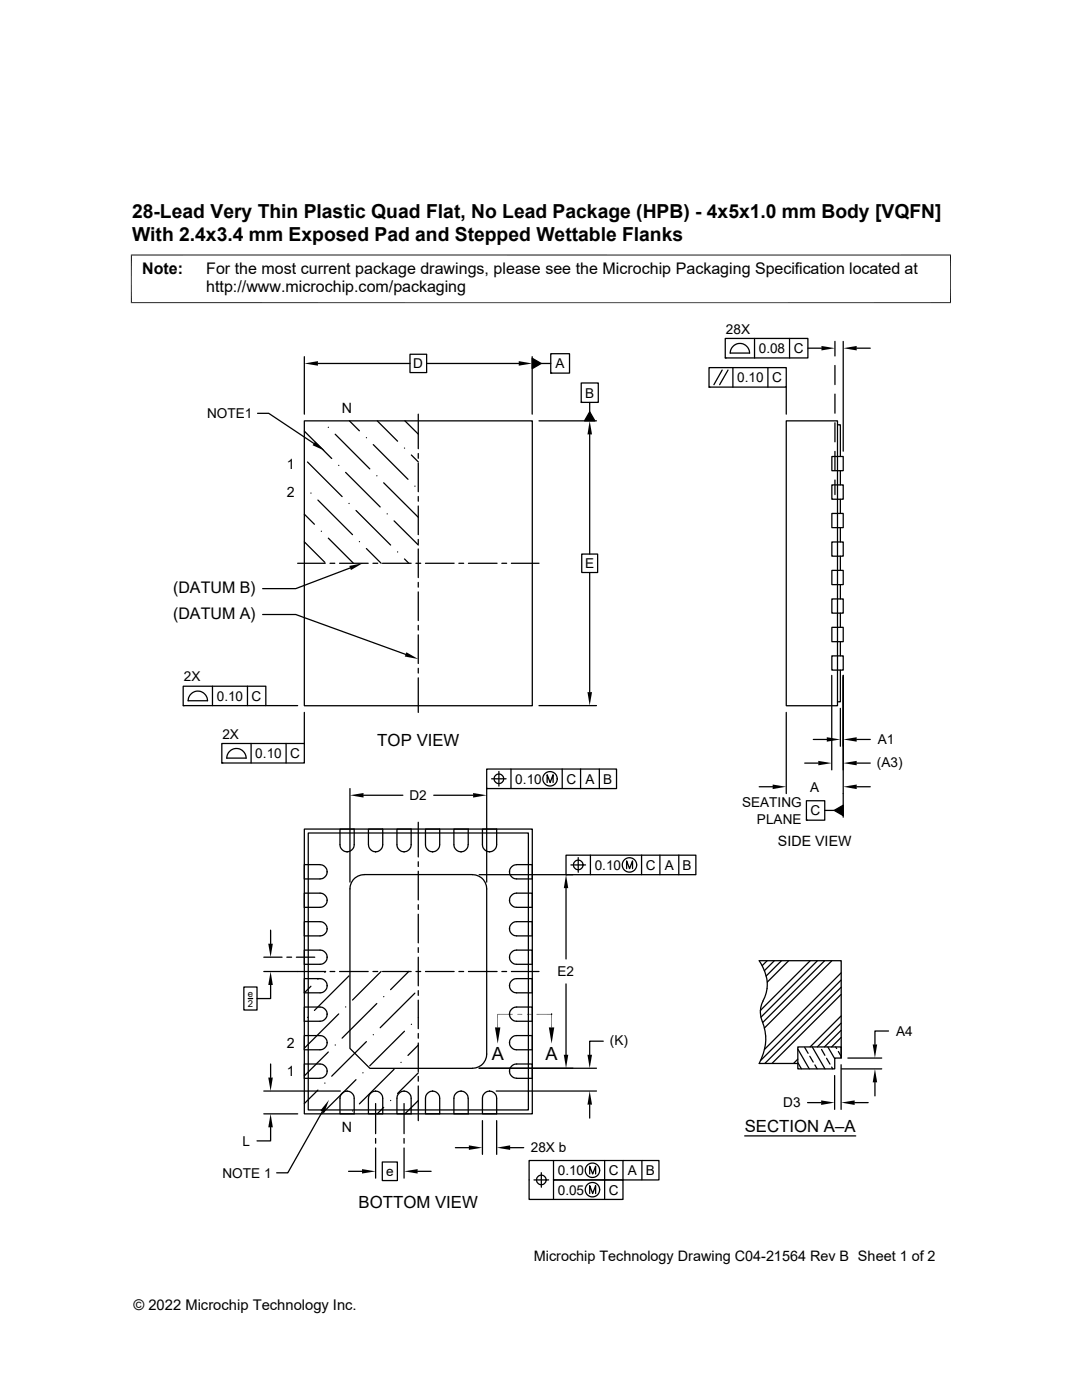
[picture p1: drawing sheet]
<svg xmlns="http://www.w3.org/2000/svg" width="216mm" height="279mm" viewBox="0 0 216 279" stroke-linecap="round" stroke-linejoin="round" font-family="sans-serif">
<g fill="none" stroke="#000" stroke-width=".25">
<path d="M60.7 71.2v11.5M63.4 72.5h18.4M81.8 70.7h3.3v3.7h-3.3zM85.1 72.5h18.4M106.2 71.5l1.8 1-1.8 1.1zM106.2 71.2v11.5M108 72.5h1.9M109.9 70.6h3.7v3.9h-3.7zM109.9 74.5h.1M116 76.4h3.4v3.9h-3.4zM141.5 73.4h15.4v3.9h-15.4zM141.5 77.3h.1"/>
<path d="M144.1 73.9l-1.6 2.9M144.7 67.5h16.5v3.9h-16.5zM144.7 71.4h.1M145.3 73.9l-1.7 2.9M146.2 73.4v3.9M149.6 70.5a1.93 1.93 0 0 0-2-2 1.93 1.93 0 0 0-1.9 2h3.9M150.6 67.5v3.9M153.2 73.4v3.9M156.9 77.3v5.4M157.5 67.5v3.9M161.2 69.5h2.7M166.6 68.1v2.9"/>
<path d="M166.6 72.9v3.9M166.6 78.7v3.8M168.3 68.1v21.9M170.9 69.5h2.8M51.4 82.5h2.2l9 6M60.7 86l5.5 5.5M60.7 84h45.5v56.8h-45.5zM61.4 92.2l6.9 6.9M62 98.4h.1M63.4 99.8l6.9 6.9M65.5 85.3h.1M66.9 86.7l6.9 6.9"/>
<path d="M67.6 92.9h.1M69 94.3l6.9 6.9M69.7 84l2 2M73.1 87.4h.1M74.5 88.7l6.9 7M75.2 95h.1M75.3 84l4 4.1M76.6 96.4l6.9 6.9M80.7 89.4h.1M80.8 84l2.7 2.7M82.1 90.8l1.4 1.4M82.8 97h.1"/>
<path d="M83.5 82.7v6.9M83.5 90.5v1M83.5 92.4v5.7M83.5 99.1v.9M107.5 84h11.5M116 80.3h.1M117.7 82.2l1 1.8h-2.1zM117.7 80.3v1.9M117.7 86.7v23.9M156.9 84h10.2v56.8h-10.2zM166 96.8h2.3v2.8h-2.3zM166 91.1h2.3v2.8h-2.3z"/>
<path d="M166.6 84.4v3.8M166.6 90.1v3.8M166.6 95.8v2.9M167.1 84.8h.6v6.3M167.7 93.9v2.9M167.7 99.6v2.9M59.4 112.4h5.5M60.7 102.6l2 2M60.7 108.1l4.1 4.1M64.1 106h.1M65.5 107.4l5 5M65.8 112.4h1"/>
<path d="M67.8 112.4h5.7M69.6 100.5h.1M69.9 113.3l-10.9 4.2h-6.6M71 101.9l6.9 6.9M71.7 108.1h.1M73.1 109.5l3 2.9M74.4 112.4h1M76.3 112.4h5.7M77.3 102.6h.1M78.6 103.9l4.9 4.9M79.3 110.2h.1M80.7 111.5l.9 .9"/>
<path d="M83 112.4h.9M83.5 101v5.7M83.5 107.7v.9M83.5 109.6v5.7M83.5 116.2v1M83.5 118.1v5.7M84.9 112.4h5.7M91.6 112.4h.9M93.5 112.4h5.7M100.1 112.4h1M102 112.4h5.5M116.1 110.6h3.2v3.7h-3.2z"/>
<path d="M117.7 114.3v23.8M166 119.5h2.3v2.9h-2.3zM166 113.8h2.3v2.9h-2.3zM166 108.2h2.3v2.8h-2.3zM166 102.5h2.3v2.8h-2.3zM167.7 105.3v2.9M167.7 111v2.8M167.7 116.7v2.8M36.6 136.9h16.4v3.9h-16.4zM37.5 139.8h3.9a1.93 1.93 0 0 0-1.9-1.9 1.93 1.93 0 0 0-2 1.9M42.4 136.9v3.9M49.4 136.9v3.9"/>
<path d="M52.4 122.6h6.6l21.9 8M83.5 124.8v1M83.5 126.7v5.7M83.5 133.4v.9M83.5 135.3v6.9M166 134.8v18.8M166 130.9h2.3v2.8h-2.3zM166 125.2h2.3v2.9h-2.3zM167.7 122.4v2.8M167.7 128.1v2.8M167.7 133.7v6.4h-.6M168.3 134.8v28.3"/>
<path d="M36.6 140.8h.1M44.3 148.4h16.4v3.9h-16.4zM44.3 152.3h.1M49.1 151.3a1.93 1.93 0 0 0-1.9-1.9 1.93 1.93 0 0 0-1.9 1.9h3.8M50.1 148.4v3.9M53 140.8h6.4M57.1 148.4v3.9M60.7 142.2v6.2M69.8 157.4v18.6M72.5 158.7h7.9M86.6 158.7h7.8M97.1 153.5h25.9v3.9h-25.9z"/>
<path d="M97.1 157.4h.1M97.1 157.4v18.6M98.1 155.4h2.9M99.5 154v2.9M102 153.5v3.9M107.5 140.8h11.5M109.2 156.2v-1.6l.6 1.6 .6-1.6v1.6M112.2 153.5v3.9M115.8 153.5v3.9M119.6 153.5v3.9M151.5 157h2.7M156.9 142.2v16.2"/>
<path d="M160.6 152.3h2.7M160.9 159.8h3.7v3.9h-3.7zM162.3 147.6h2.7M167.7 141.4v7.5M170.9 152.3h2.8M170.9 157h2.8M170.9 147.6h2.8M60.7 165.5h45.5v56.8h-45.5zM60.7 178.2h3.2a1.42 1.42 0 0 1 1.4 1.5 1.42 1.42 0 0 1-1.4 1.4h-3.2zM60.7 172.6h3.2a1.43 1.43 0 0 1 1.4 1.4 1.43 1.43 0 0 1-1.4 1.4h-3.2zM61.5 166.2h43.9v55.3h-43.9zM65.3 179.7h.1"/>
<path d="M65.3 174h.1M67.8 165.5h2.9v3.1a1.42 1.42 0 0 1-1.4 1.4 1.42 1.42 0 0 1-1.5-1.4zM69.3 170h.1M70.7 175.4a2.84 2.84 0 0 1 2-.8h21.6a2.82 2.82 0 0 1 2.8 2.8v33a2.85 2.85 0 0 1-2.8 2.8h-20.5l-4-4v-31.8a2.75 2.75 0 0 1 .9-2zM73.5 165.5h2.9v3.1a1.43 1.43 0 0 1-1.5 1.4 1.43 1.43 0 0 1-1.4-1.4zM75 170h.1M79.2 165.5h2.8v3.1a1.42 1.42 0 0 1-1.4 1.4 1.42 1.42 0 0 1-1.4-1.4zM80.6 170h.1M83.5 164.1v6.9M83.5 172v.9M83.5 173.9v5.7M84.9 165.5h2.8v3.1a1.42 1.42 0 0 1-1.4 1.4 1.42 1.42 0 0 1-1.4-1.4z"/>
<path d="M86.3 170h.1M92 170h.1M93.4 168.6a1.45 1.45 0 0 1-1.4 1.4M93.4 168.6v-3.1h-2.8v3.1a1.45 1.45 0 0 0 1.4 1.4M95.6 174.6h18.7M96.3 165.5h2.8v3.1a1.42 1.42 0 0 1-1.4 1.4 1.42 1.42 0 0 1-1.4-1.4zM97.7 170h.1M101.7 179.7h.1M101.7 174h.1M102.1 178.7l.8-.4 3.3-.1v2.9h-3.1a1.41 1.41 0 0 1-1.3-.9 1.41 1.41 0 0 1 .3-1.5zM102.1 173l.3-.3 .7-.1h3.1v2.8h-3.1a1.41 1.41 0 0 1-1.3-.9 1.41 1.41 0 0 1 .3-1.5zM112.9 177.2v14.2"/>
<path d="M112.9 170.7h26v3.9h-26zM112.9 174.6h.1M113.9 172.6h2.9M115.4 171.2v2.9M117.8 170.7v3.9M125 173.4v-1.6l.6 1.6 .6-1.6v1.6M128 170.7v3.9M131.7 170.7v3.9M135.4 170.7v3.9M160.9 163.7h.1M164.6 161.7h1.9M166.5 161.7l1.8-1v2.1z"/>
<path d="M48.7 197h2.6v4.6h-2.6zM49.5 199.3h.9M52.6 191h3.7M52.6 193.9h12.3M54 196.6v2.7h-2.7M54 185.6v2.7M57.2 191h1M59.1 191h3.7M60.7 189.6h3.2a1.42 1.42 0 0 1 1.4 1.4 1.42 1.42 0 0 1-1.4 1.4h-3.2zM60.7 183.9h3.2a1.42 1.42 0 0 1 1.4 1.5 1.42 1.42 0 0 1-1.4 1.4h-3.2zM62 196.8l-1.3 1.3M63.4 195.4h.1"/>
<path d="M65 193.9l-.2 .2M65.3 196.7a1.45 1.45 0 0 0-1.4-1.4h-3.2v2.8M65.3 196.7h.1M65.3 191h.1M65.3 185.4h.1M65.3 196.7a1.45 1.45 0 0 1-1.4 1.4h-3.2M65.8 193.9h1M67.8 193.9h5.7M69.6 194.8l-6.9 6.9M74.4 193.9h1M76.1 193.9l-5.8 5.7M76.3 193.9h5.7"/>
<path d="M76.6 198.9h.1M81.6 193.9l-3.7 3.6M82.8 198.2l-6.9 6.9M83 193.9h.9M83.5 180.6v.9M83.5 182.5v5.7M83.5 189.1v1M83.5 191v5.7M83.5 197.7v.9M83.5 199.6v5.7M84.9 193.9h5.7M91.6 193.9h.9"/>
<path d="M93.5 193.9h5.7M100.1 193.9h1M101.7 196.7h.1M101.7 191h.1M101.7 185.4h.1M102 193.9h5.5M102.1 195.7l.8-.4h3.3v2.8h-3.1a1.41 1.41 0 0 1-1.3-.8 1.41 1.41 0 0 1 .3-1.6zM102.1 190l.8-.4h3.3v2.8h-3.1a1.41 1.41 0 0 1-1.3-.8 1.41 1.41 0 0 1 .3-1.6zM102.1 184.4l.8-.4 3.3-.1v2.9h-3.1a1.41 1.41 0 0 1-1.3-.9 1.41 1.41 0 0 1 .3-1.5zM112.9 196.4v14.1M153.1 191.7l-1 1M154.5 191.7l-2 2"/>
<path d="M155.9 191.7l-3 3.1M157.4 191.7l-4.3 4.3M161.7 191.7l-10 10M163.1 191.7l-11.3 11.3M164.5 191.7l-12.3 12.4M166 191.7l-13.5 13.5M167.9 197l-15.3 15.2M167.9 195.6l-16.1 16M167.9 198.4l-13.9 13.8M167.9 194.1l-15.4 15.3M52.6 217.7h15.3M54 212.3v2.8"/>
<path d="M60.7 212.3h3.2a1.42 1.42 0 0 1 1.4 1.5 1.42 1.42 0 0 1-1.4 1.4h-3.2zM60.7 206.7h3.2a1.42 1.42 0 0 1 1.4 1.4 1.42 1.42 0 0 1-1.4 1.4h-3.2zM60.7 201h3.2a1.42 1.42 0 0 1 1.4 1.4 1.42 1.42 0 0 1-1.4 1.4h-3.2zM61.4 203h.1M63.4 217.6l-2.7 2.6M64.8 216.2h.1M65.3 213.8h.1M65.3 208.1h.1M65.3 202.4h.1M65.5 210l-4.8 4.7M66.9 208.6h.1M67.6 202.4l-6.9 6.8"/>
<path d="M68.3 218.2a1.4 1.4 0 0 1 1.5-.3 1.4 1.4 0 0 1 .9 1.3v3.1h-2.9l.1-3.3zM69 201h.1M69.3 217.7h.1M71 215.5l-6.8 6.8M72.4 214.1h.1M73.1 207.9l-6.9 6.9M74 218.2a1.4 1.4 0 0 1 1.5-.3 1.4 1.4 0 0 1 .9 1.3v3.1h-2.9v-3.1l.2-.7zM74.5 206.5h.1M75 217.7h.1M75.2 200.3l-6.9 6.9M77.9 219.6h.1M78.6 213.4l-6.9 6.9"/>
<path d="M79.6 218.2a1.4 1.4 0 0 1 1.6-.3 1.4 1.4 0 0 1 .8 1.3v3.1h-2.8v-3.3zM80 212h.1M80.6 217.7h.1M80.7 205.8l-6.9 6.9M82.1 204.4h.1M83.5 206.2v1M83.5 208.2v5.7M83.5 214.8v1M83.5 216.7v6.9M83.5 203h.1M83.5 208.6l-2.1 2M83.5 219.6l-2.7 2.7"/>
<path d="M83.5 214.1l-4.2 4.1M85.3 218.2a1.4 1.4 0 0 1 1.6-.3 1.4 1.4 0 0 1 .8 1.3v3.1h-2.8v-3.3zM86.3 217.7h.1M92 217.8a1.45 1.45 0 0 1 1.4 1.4M92 217.8a1.45 1.45 0 0 0-1.4 1.4v3.1h2.8v-3.1M92 217.7h.1M95.6 213.2h23.4M96.7 218.2a1.4 1.4 0 0 1 1.5-.3 1.4 1.4 0 0 1 .9 1.3v3.1h-2.8v-3.3zM97.7 217.7h.1M99 217.7h20M101.7 213.8h.1M101.7 208.1h.1"/>
<path d="M101.7 202.4h.1M102.1 212.8l.8-.4 3.3-.1v2.9h-3.1a1.41 1.41 0 0 1-1.3-.9 1.41 1.41 0 0 1 .3-1.5zM102.1 207.1l.8-.4h3.3v2.8h-3.1a1.41 1.41 0 0 1-1.3-.9 1.41 1.41 0 0 1 .3-1.5zM102.1 201.4l.8-.4h3.3v2.8h-3.1a1.41 1.41 0 0 1-1.3-.9 1.41 1.41 0 0 1 .3-1.5zM110.1 202.4h.1M120.4 207.8h-2.7v2.7M151.7 201.7l.1 1.1a10.5 10.5 0 0 1 .1 8.4l-.4 1h7.7M151.7 201.7l.2-1a10 10 0 0 0 1.1-5.3l-.7-2.2-.8-1.5h16.4v19.5M159.2 209.4l2.3 3.9M159.2 208.9h8.7v2.3h-1.3v2.1h-7.4zM159.2 211.4l-.9 .8M159.2 212.1l.7 1.2"/>
<path d="M160.6 209l.6 1.2M161.6 210.8l.7 1.2M162.1 208.9l2.5 4.4M162.6 212.5l.4 .8M163.9 209.4l.7 1.2M164.9 211.2l.7 1.2M165.2 208.9l1.4 2.4M165.9 213l.3 .3M166.5 214.7v6.7M166.8 208.9l.1 .4M167.3 209.8l.6 1M167.8 212.5v8.9"/>
<path d="M167.9 205.6l-3.4 3.3M167.9 204.2l-4.8 4.7M167.9 207l-2 1.9M167.9 202.7l-6.3 6.2M167.9 213.3h8M169.2 211.2h6.7M174.6 216v2.7M177.3 205.8h-2.7v2.6M52.6 222.3h6.8M54 225v2.7h-2.7M64.3 221.9l-6.9 12.2h-2.2M69.6 233.8h2.6"/>
<path d="M70.3 221.7h.1M75 220.2v6.1M75 227.2v1M75 229.1v6M76.3 231.9h3v3.7h-3zM76.6 221l-1.3 1.3M80.6 220.2v6.1M80.6 227.2v1M80.6 229.1v6M83.3 233.8h2.7M90.9 229h2.7M96.3 223.6v6.8"/>
<path d="M99.1 223.6v6.8M101.8 229h2.7M106.6 235.5h2.9M108 234v2.9M110.4 231.6v3.9h13.9v3.9h-18.7v-7.8h25.9v3.9h-21.1v3.9M117.7 220.5v2.6M117.7 234.3v-1.6l.6 1.6 .6-1.6v1.6M117.7 238.2v-1.6l.6 1.6 .6-1.6v1.6M120.6 231.6v7.8M124.3 231.6v3.9M128.1 231.6v3.9M148.6 226.7h22.2"/>
<path d="M161.1 220h2.8M170.5 220h2.7"/>
<circle cx="99.5" cy="155.4" r=".96"/>
<circle cx="109.7" cy="155.4" r="1.44"/>
<circle cx="115.4" cy="172.6" r=".96"/>
<circle cx="125.6" cy="172.6" r="1.44"/>
<circle cx="108" cy="235.5" r=".96"/>
<circle cx="118.2" cy="233.6" r="1.44"/>
<circle cx="118.2" cy="237.4" r="1.44"/>
</g>
<g fill="#000">
<path d="M60.7 72.5l2.7-.4v.9zM103.5 72.1l2.7 .4-2.7 .5zM106.2 71.5l1.8 1-1.8 1.1zM163.9 69l2.7 .5-2.7 .4zM168.3 69.5l2.6-.5v.9zM62.9 88.1l2 1.9-2.5-1.1zM117.7 84l.4 2.7h-.9zM117.7 82.2l1 1.8h-2.1zM69.7 112.9l2.7-.5-2.4 1.4zM81.1 130.2l2.4 1.3-2.7-.5zM117.2 138.1h.9l-.4 2.7zM69.8 158.7l2.7-.4v.9z"/>
<path d="M94.4 158.3l2.7 .4-2.7 .5zM154.2 156.6l2.7 .4-2.7 .5zM163.3 151.8l2.7 .5-2.7 .4zM165 147.1l2.7 .5-2.7 .4zM168.3 147.6l2.6-.5v.9zM168.3 152.3l2.6-.5v.9zM168.3 157l2.6-.4v.9zM112.9 174.6l.5 2.6h-.9zM166.5 161.7l1.8-1v2.1zM53.5 188.3h.9l-.4 2.7zM54 193.9l.4 2.7h-.9zM53.5 215.1h.9l-.4 2.6z"/>
<path d="M98.8 205h1l-.5 3.3zM103.3 202.4h.9l-.9 .1zM103.3 202.5l.9-.1v.1zM105.2 202.4h.9l-.9 .1zM105.2 202.5l.9-.1v.1zM109.5 205h1.1l-.5 3.3zM112.5 210.5h.9l-.5 2.7zM117.2 210.5h.9l-.4 2.7zM163.9 219.6l2.6 .4-2.6 .5zM167.8 220l2.7-.4v.9zM174.6 213.3l.4 2.7h-.9zM174.1 208.4h.9l-.4 2.8z"/>
<path d="M54 222.3l.4 2.7h-.9zM65.6 219.5l-.9 2.6-.8-.5zM72.2 233.3l2.8 .5-2.8 .4zM80.6 233.8l2.7-.5v.9zM93.6 228.6l2.7 .4-2.7 .5zM99.1 229l2.7-.4v.9zM117.7 217.7l.4 2.8h-.9z"/>
</g>
<path d="M26.1 50.9h163.7M26.2 50.8v9.7M189.7 50.8v9.7M26.1 60.4h163.7M99.3 202.4h3M102.3 202.4h-3v2.6M107.1 202.4h3M110.1 202.4v2.6" fill="none" stroke="#000" stroke-width=".2"/>
<g font-size="3.9">
<text x="26.4" y="43.5">28-Lead Very Thin Plastic Quad Flat, No Lead Package (HPB) - 4x5x1.0 mm Body [VQFN]</text>
<text x="26.4" y="48.1">With 2.4x3.4 mm Exposed Pad and Stepped Wettable Flanks</text>
</g>
<g font-size="3.6">
<text x="98.1" y="211.6">A</text>
<text x="108.9" y="211.6">A</text>
</g>
<g font-size="3.3">
<text x="75.3" y="148.8">TOP VIEW</text>
<text x="148.6" y="226">SECTION A–A</text>
<text x="71.6" y="241">BOTTOM VIEW</text>
</g>
<g font-size="3.2">
<text x="28.4" y="54.7">Note:</text>
<text x="41.1" y="58.3">http://www.microchip.com/packaging</text>
<text x="41.1" y="54.7">For the most current package drawings, please see the Microchip Packaging Specification located at</text>
<text x="34.5" y="118.3">(DATUM B)</text>
<text x="34.5" y="123.5">(DATUM A)</text>
</g>
<g font-size="2.9">
<text x="106.5" y="251.7">Microchip Technology Drawing C04-21564 Rev B Sheet 1 of 2</text>
<text x="26.6" y="261.3">© 2022 Microchip Technology Inc.</text>
</g>
<g font-size="2.8">
<text x="68.2" y="82.4">N</text>
<text x="57.2" y="93.6">1</text>
<text x="57.2" y="99.2">2</text>
<text x="155.2" y="168.8">SIDE VIEW</text>
<text x="57.2" y="209.1">2</text>
<text x="57.2" y="214.8">1</text>
<text x="68.2" y="226">N</text>
</g>
<g font-size="2.7">
<text x="144.8" y="66.6">28X</text>
<text x="151.4" y="70.5">0.08</text>
<text x="158.4" y="70.5">C</text>
<text x="82.5" y="73.5">D</text>
<text x="110.9" y="73.5">A</text>
<text x="147.1" y="76.3">0.10</text>
<text x="154.1" y="76.3">C</text>
<text x="41.3" y="83.4">NOTE1</text>
<text x="116.7" y="79.3">B</text>
<text x="116.7" y="113.4">E</text>
<text x="36.7" y="136">2X</text>
<text x="43.2" y="139.8">0.10</text>
<text x="50.2" y="139.8">C</text>
<text x="44.4" y="147.4">2X</text>
<text x="175.2" y="148.5">A1</text>
<text x="50.9" y="151.3">0.10</text>
<text x="57.9" y="151.3">C</text>
<text x="175" y="153">(A3)</text>
<text x="81.7" y="159.7">D2</text>
<text x="102.8" y="156.4">0.10</text>
<text x="113" y="156.4">C</text>
<text x="116.8" y="156.4">A</text>
<text x="120.4" y="156.4">B</text>
<text x="148.1" y="161.1">SEATING</text>
<text x="161.6" y="158">A</text>
<text x="151" y="164.4">PLANE</text>
<text x="161.7" y="162.7">C</text>
<text x="118.7" y="173.6">0.10</text>
<text x="128.9" y="173.6">C</text>
<text x="132.7" y="173.6">A</text>
<text x="136.2" y="173.6">B</text>
<text x="111.3" y="194.8">E2</text>
<text x="121.7" y="208.5">(K)</text>
<text x="178.8" y="206.7">A4</text>
<text x="156.3" y="221">D3</text>
<text x="48.4" y="228.7">L</text>
<text x="105.9" y="230">28X b</text>
<text x="44.4" y="235">NOTE 1</text>
<text x="77" y="234.7">e</text>
<text x="111.3" y="234.5">0.10</text>
<text x="111.3" y="238.4">0.05</text>
<text x="121.5" y="234.5">C</text>
<text x="121.5" y="238.4">C</text>
<text x="125.3" y="234.5">A</text>
<text x="128.8" y="234.5">B</text>
</g>
<g font-size="1.9">
<text x="49.4" y="199.1">e</text>
<text x="49.5" y="200.9">2</text>
</g>
</svg>
